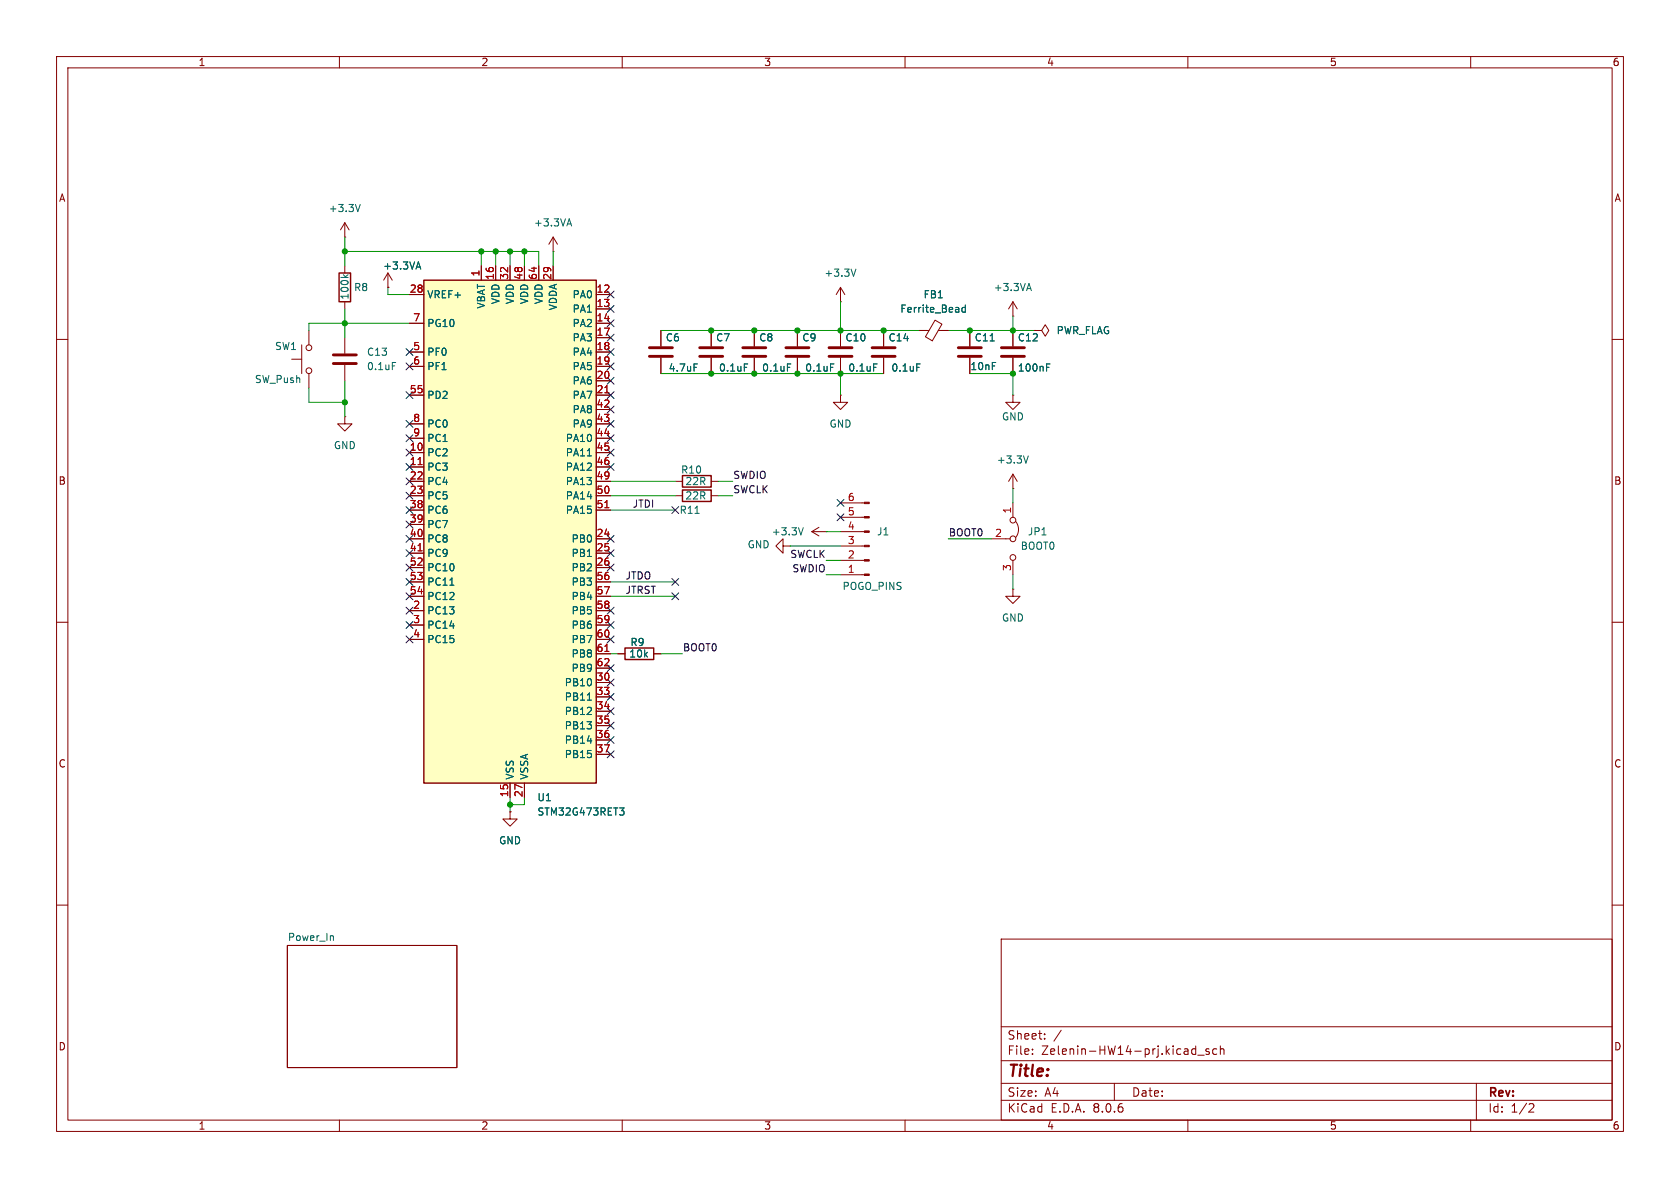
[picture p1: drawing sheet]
<svg xmlns="http://www.w3.org/2000/svg" width="297mm" height="210mm" viewBox="0 0 297 210" stroke-linecap="round" stroke-linejoin="round" font-family="sans-serif">
<g fill="none" stroke="#840000" stroke-width=".18">
<path d="M10 10h277v190h-277zM12 12h273v186h-273zM60 10v2M110 10v2M160 10v2M210 10v2M260 10v2M10 60h2M125.7 58.4v2.8M285 60h2M125.7 63.2v2.8M148.6 88.9h4.2"/>
<path d="M148.6 91.4h4.2M148.6 94h4.2M148.6 96.5h4.2M148.6 99.1h4.2M10 110h2M148.6 101.6h4.2M179.1 104.1v1.3h1.2l-1.2 1.3-1.3-1.3h1.3M179.1 104.1h.1M285 110h2M10 160h2M285 160h2M50.8 167.1h30v21.6h-30z"/>
<path d="M177 166h108v32h-108zM60 198v2M110 198v2M160 198v2M177 194.5h108M177 191.5h108M177 187.5h108M177 181.5h108M182.5 186.3v.1M182.5 185.5v.1M184.7 183.6v.1M184.7 182.8v.1"/>
<path d="M187.6 182.1l-1.3 2M197 191.5v3M210 198v2M210.8 186.3h.6M210.8 185.5h.6M211.4 184.9v1.5M211.7 186.5h1.2M213.7 185.5l-.3-.1-.2 .2v.2l.5 .2v.3h-.5M215.1 185.5l-.4-.1-.3 .3v.4l.1 .2h.6M215.7 185.5l.3-.1 .3 .1 .1 .9M215.7 184.9v1.5M260 198v2"/>
<path d="M261 191.5v6.5M270.5 195.1l.5 .1 .2 .3-1 1.1h1"/>
</g>
<path d="M131.6 64.3h.6M58.8 165.4l.1 .2v.7" fill="none" stroke="#006464" stroke-width=".18"/>
<g fill="#840000" stroke="#840000" stroke-width=".18">
<path d="M152.8 88.8h.9v.2h-.9z"/>
<path d="M152.8 91.3h.9v.3h-.9z"/>
<path d="M152.8 93.9h.9v.2h-.9z"/>
<path d="M152.8 96.4h.9v.2h-.9z"/>
<path d="M152.8 98.9h.9v.3h-.9z"/>
<path d="M152.8 101.5h.9v.2h-.9z"/>
</g>
<path d="M123.7 63h4.1M123.7 61.5h4.1" fill="none" stroke="#840000" stroke-width=".51"/>
<path d="M74.9 49.5h30.5v88.9h-30.5z" fill="#ffffc2"/>
<path d="M59.9 48.3h2.1v5h-2.1zM74.9 49.5h30.5v88.9h-30.5zM120.6 84.1h5.1v2h-5.1zM120.6 86.6h5.1v2h-5.1zM110.5 114.6h5.1v2h-5.1z" fill="none" stroke="#840000" stroke-width=".25"/>
<g fill="none" stroke="#840000" stroke-width=".18">
<path d="M61 39.4v2.5M61 39.4l-.8 1.2M61 39.4l.7 1.2M54.6 58.4v2.6M61 41.9h.1M61 47v1.3M61 53.3v1.3M61 59.7v2.8M68.6 50.8h.1M68.6 48.3l-.8 1.2M68.6 48.3v2.5M68.6 48.3l.7 1.2"/>
<path d="M72.4 52.1h2.5M72.4 57.2h2.5M85.1 47v2.5M87.6 47v2.5M90.2 47v2.5M92.7 47v2.5M95.2 47v2.5M97.8 44.5h.1M97.8 41.9v2.6M97.8 47v2.5M97.8 41.9l-.8 1.3M97.8 41.9l.8 1.3"/>
<path d="M105.4 52.1h2.5M105.4 54.6h2.5M105.4 57.2h2.5M105.4 59.7h2.5M116.8 58.4v2.8M125.7 58.4v2.8M133.3 58.4v2.8M141 58.4v2.8M148.6 53.3h.1M148.6 50.8l-.8 1.3M148.6 50.8v2.5M148.6 58.4v2.8"/>
<path d="M148.6 50.8l.8 1.3M156.2 58.4v2.8M162.6 58.4h1.6M165.3 56.6l1.2 .7-1.7 2.9-1.2-.7zM165.9 58.4h1.7M171.4 58.4v2.8M179.1 55.9h.1M179.1 53.3v2.6M179.1 58.4v2.8M179.1 53.3l-.8 1.3M179.1 53.3l.7 1.3M182.9 58.4h1.2l.7-1 .6 1-.6 1-.7-1"/>
<path d="M182.9 58.4h.1M51.6 63.5h1.7M53.3 61v5M54.6 66v2.6M61 73.7v1.2h1.2l-1.2 1.3-1.3-1.3h1.3M61 73.7h.1M61 64.5v2.8M72.4 62.2h2.5M72.4 64.8h2.5M72.4 69.9h2.5M72.4 74.9h2.5M72.4 77.5h2.5"/>
<path d="M105.4 62.2h2.5M105.4 64.8h2.5M105.4 67.3h2.5M105.4 69.9h2.5M105.4 72.4h2.5M105.4 74.9h2.5M105.4 77.5h2.5M116.8 63.2v2.8M125.7 63.2v2.8M133.3 63.2v2.8M141 63.2v2.8M148.6 69.9v1.2h1.3l-1.3 1.3-1.3-1.3h1.3"/>
<path d="M148.6 69.9h.1M148.6 63.2v2.8M156.2 63.2v2.8M171.4 63.2v2.8M179.1 69.9v1.2h1.2l-1.2 1.3-1.3-1.3h1.3M179.1 69.9h.1M179.1 63.2v2.8M72.4 80h2.5M72.4 82.6h2.5M72.4 85.1h2.5M72.4 87.6h2.5M72.4 95.3h2.5"/>
<path d="M72.4 97.8h2.5M72.4 90.2h2.5M72.4 92.7h2.5M105.4 80h2.5M105.4 82.6h2.5M105.4 85.1h2.5M105.4 87.6h2.5M105.4 95.3h2.5M105.4 97.8h2.5M105.4 90.2h2.5M119.4 85.1h1.2M119.4 87.6h1.2"/>
<path d="M125.7 85.1h1.3M125.7 87.6h1.3M138.4 96.5v-1.2l-1.2 1.2 1.2 1.3v-1.3h1.3M139.7 96.5h.1M143.5 94l1.3 .7M143.5 94h2.5M144.8 93.2l-1.3 .8M146 94h.1M175.3 95.3h3.3M179.1 86.4h.1M179.1 83.8v2.6M179.1 88.9v2.5"/>
<path d="M179.1 99.1v2.5M179.1 83.8l-.8 1.3M179.1 83.8l.7 1.3M179.6 92.2a2.26 2.26 0 0 1 0 2.8M72.4 108h2.5M72.4 100.3h2.5M72.4 110.5h2.5M72.4 113h2.5M72.4 102.9h2.5M72.4 105.4h2.5M105.4 108h2.5M105.4 100.3h2.5"/>
<path d="M105.4 110.5h2.5M105.4 113h2.5M105.4 102.9h2.5M105.4 105.4h2.5M105.4 115.6h2.5M105.4 118.1h2.5M109.2 115.6h1.3M115.6 115.6h1.2M90.2 138.4v2.6M92.7 138.4v2.6M105.4 120.7h2.5M105.4 123.2h2.5"/>
<path d="M105.4 125.7h2.5M105.4 128.3h2.5M105.4 130.8h2.5M105.4 133.4h2.5M90.2 143.5v1.3h1.2l-1.2 1.3-1.3-1.3h1.3M90.2 143.5h.1"/>
<circle cx="54.6" cy="65.5" r=".51"/>
<circle cx="54.6" cy="61.5" r=".51"/>
<circle cx="179.1" cy="91.9" r=".51"/>
<circle cx="179.1" cy="95.3" r=".51"/>
<circle cx="179.1" cy="98.6" r=".51"/>
</g>
<path d="M106.9 69.4h.7M73.9 82.1h.7M73.9 97.4h.7M106.9 89.8h.7M106.9 115.2h.7" fill="none" stroke="#a90000" stroke-width=".18"/>
<g fill="none" stroke="#006464" stroke-width=".18">
<path d="M63.7 36.1l-.4 1.3M100.3 39.6h.6M100.6 38.7l.5 1.2M60.7 48.6l.5 .4M61.5 48.6l-.4 .3M73.7 47.2h.6M74 46.3l.4 1.3M151.3 47.6l-.4 1.2M170.7 53.9v1.3M170.7 54.4l-.4-.1-.2 .3 .1 .5h.5M181.6 51h.6M181.9 50.1l.4 1.3"/>
<path d="M69.4 64.1h.6M122.7 64.3h.6M131.6 64.3h.6M139.2 64.3h.6M146.8 64.3h.6M154.4 64.3h.7M162.1 64.3h.6M175 60.3h.8M185 64.9h.4M185 64.3h.6M103.8 80.6h.8M122.9 90.7h.7"/>
<path d="M142 93.3l-.4 1.3M181.8 80.6l-.4 1.3M79.5 103.4h.8M103.8 123.8h.8M109.5 142.8h.8l-.4 .5 .4 .1v.4l-.2 .3h-.4"/>
</g>
<g fill="none" stroke="#840000" stroke-width=".51">
<path d="M58.9 64.3h4.1M58.9 62.7h4.1M114.8 63h4.1M114.8 61.5h4.1M131.3 63h4.1M131.3 61.5h4.1M138.9 63h4.1M138.9 61.5h4.1M146.6 63h4M146.6 61.5h4M154.2 63h4M154.2 61.5h4"/>
<path d="M169.4 63h4.1M169.4 61.5h4.1M177 63h4.1M177 61.5h4.1"/>
</g>
<g fill="none" stroke="#009600" stroke-width=".18">
<path d="M61 44.5h34.2v2.5M61 41.9v5.1M61 54.6v5.1M68.6 50.8v1.3h3.8M72.4 57.2h-17.8v1.2M85.1 44.5v2.5M87.6 44.5v2.5M90.2 44.5v2.5M92.7 44.5v2.5M97.8 44.5v2.5M116.8 58.4h45.8M148.6 53.3v5.1"/>
<path d="M167.6 58.4h15.3M179.1 55.9v2.5M54.6 68.6v2.5h6.4M61 67.3v6.4M116.8 66h39.4M148.6 66v3.9M171.4 66h7.7v3.9M107.9 85.1h11.5M107.9 87.6h11.5M107.9 90.2h11.5M127 85.1h2.5M127 87.6h2.5"/>
<path d="M139.7 96.5h8.9M146 94h2.6M146 99.1h2.6M167.6 95.3h7.7M179.1 86.4v2.5M107.9 115.6h1.3M107.9 102.9h11.5M107.9 105.4h11.5M116.8 115.6h3.8M146 101.6h2.6M179.1 101.6v2.5M90.2 141v2.5"/>
<path d="M92.7 141v1.2h-2.5"/>
</g>
<g fill="none" stroke="#000084" stroke-width=".18">
<path d="M107.3 59.1l1.3 1.2M107.3 54l1.3 1.2M107.3 56.5l1.3 1.3M107.3 51.5l1.3 1.2M108.6 59.1l-1.3 1.2M108.6 54l-1.3 1.2M108.6 51.5l-1.3 1.2M108.6 56.5l-1.3 1.3M71.8 61.6l1.2 1.2M71.8 69.2l1.2 1.3M71.8 64.2l1.2 1.2M71.8 79.4l1.2 1.2"/>
<path d="M71.8 74.3l1.2 1.2M71.8 76.9l1.2 1.2M73 61.6l-1.2 1.2M73 69.2l-1.2 1.3M73 64.2l-1.2 1.2M73 79.4l-1.2 1.2M73 74.3l-1.2 1.2M73 76.9l-1.2 1.2M107.3 79.4l1.3 1.2M107.3 71.8l1.3 1.2M107.3 69.2l1.3 1.3M107.3 74.3l1.3 1.2"/>
<path d="M107.3 76.9l1.3 1.2M107.3 64.2l1.3 1.2M107.3 61.6l1.3 1.2M107.3 66.7l1.3 1.2M108.6 79.4l-1.3 1.2M108.6 71.8l-1.3 1.2M108.6 69.2l-1.3 1.3M108.6 74.3l-1.3 1.2M108.6 76.9l-1.3 1.2M108.6 64.2l-1.3 1.2M108.6 61.6l-1.3 1.2M108.6 66.7l-1.3 1.2"/>
<path d="M71.8 94.6l1.2 1.3M71.8 89.6l1.2 1.2M71.8 87l1.2 1.2M71.8 92.1l1.2 1.2M71.8 84.5l1.2 1.2M71.8 81.9l1.2 1.3M71.8 99.7l1.2 1.2M71.8 97.2l1.2 1.2M73 99.7l-1.2 1.2M73 97.2l-1.2 1.2M73 94.6l-1.2 1.3M73 89.6l-1.2 1.2"/>
<path d="M73 87l-1.2 1.2M73 92.1l-1.2 1.2M73 84.5l-1.2 1.2M73 81.9l-1.2 1.3M107.3 94.6l1.3 1.3M107.3 81.9l1.3 1.3M107.3 99.7l1.3 1.2M107.3 97.2l1.3 1.2M108.6 94.6l-1.3 1.3M108.6 81.9l-1.3 1.3M108.6 99.7l-1.3 1.2M108.6 97.2l-1.3 1.2"/>
<path d="M118.8 89.6l1.2 1.2M120 89.6l-1.2 1.2M148 88.3l1.2 1.2M148 90.8l1.2 1.2M149.2 88.3l-1.2 1.2M149.2 90.8l-1.2 1.2M71.8 112.4l1.2 1.2M71.8 109.9l1.2 1.2M71.8 107.3l1.2 1.3M71.8 104.8l1.2 1.2M71.8 102.3l1.2 1.2M73 107.3l-1.2 1.3"/>
<path d="M73 104.8l-1.2 1.2M73 109.9l-1.2 1.2M73 112.4l-1.2 1.2M73 102.3l-1.2 1.2M107.3 109.9l1.3 1.2M107.3 117.5l1.3 1.2M107.3 107.3l1.3 1.3M107.3 112.4l1.3 1.2M108.6 109.9l-1.3 1.2M108.6 117.5l-1.3 1.2M108.6 107.3l-1.3 1.3M108.6 112.4l-1.3 1.2"/>
<path d="M118.8 104.8l1.2 1.2M118.8 102.3l1.2 1.2M120 104.8l-1.2 1.2M120 102.3l-1.2 1.2M107.3 125.1l1.3 1.2M107.3 130.2l1.3 1.2M107.3 132.7l1.3 1.3M107.3 127.7l1.3 1.2M107.3 120l1.3 1.3M107.3 122.6l1.3 1.2M108.6 125.1l-1.3 1.2M108.6 130.2l-1.3 1.2"/>
<path d="M108.6 132.7l-1.3 1.3M108.6 127.7l-1.3 1.2M108.6 120l-1.3 1.3M108.6 122.6l-1.3 1.2"/>
</g>
<g fill="#009600" stroke="#009600" stroke-width=".18">
<circle cx="125.7" cy="66" r=".46"/>
<circle cx="133.3" cy="58.4" r=".46"/>
<circle cx="125.7" cy="58.4" r=".46"/>
<circle cx="133.3" cy="66" r=".46"/>
<circle cx="61" cy="71.1" r=".46"/>
<circle cx="61" cy="57.2" r=".46"/>
<circle cx="90.2" cy="142.2" r=".46"/>
<circle cx="179.1" cy="58.4" r=".46"/>
<circle cx="171.4" cy="58.4" r=".46"/>
<circle cx="148.6" cy="66" r=".46"/>
<circle cx="141" cy="66" r=".46"/>
<circle cx="141" cy="58.4" r=".46"/>
<circle cx="179.1" cy="66" r=".46"/>
<circle cx="148.6" cy="58.4" r=".46"/>
<circle cx="156.2" cy="58.4" r=".46"/>
<circle cx="61" cy="44.5" r=".46"/>
<circle cx="87.6" cy="44.5" r=".46"/>
<circle cx="85.1" cy="44.5" r=".46"/>
<circle cx="90.2" cy="44.5" r=".46"/>
<circle cx="92.7" cy="44.5" r=".46"/>
</g>
<text font-size="2.8" fill="#840000" x="178" y="190.9">Title:</text>
<g font-size="2.1" fill="#840000">
<text x="178" y="184">Sheet:</text>
<text x="178" y="186.7">File:</text>
<text x="184.1" y="186.7">Zelenin-HW14-prj.kicad_sch</text>
<text x="178" y="196.9">KiCad</text>
<text x="178" y="194.1">Size:</text>
<text x="184.7" y="194.1">A4</text>
<text x="185.7" y="196.9">E.D.A.</text>
<text x="193.3" y="196.9">8.0.6</text>
<text x="200" y="194.1">Date:</text>
<text x="263" y="194.3">Rev:</text>
<text x="263" y="196.9">Id:</text>
<text x="267.1" y="196.9">1/2</text>
</g>
<g font-size="1.8" fill="#840000">
<text x="35" y="11.9">1</text>
<text x="85" y="11.9">2</text>
<text x="135" y="11.9">3</text>
<text x="185" y="11.9">4</text>
<text x="235" y="11.9">5</text>
<text x="285" y="11.9">6</text>
<text x="10.3" y="35.9">A</text>
<text x="285.3" y="35.9">A</text>
<text x="10.3" y="85.9">B</text>
<text x="285.3" y="85.9">B</text>
<text x="10.3" y="135.9">C</text>
<text x="285.3" y="135.9">C</text>
<text x="10.3" y="185.9">D</text>
<text x="285.3" y="185.9">D</text>
<text x="35" y="199.9">1</text>
<text x="85" y="199.9">2</text>
<text x="135" y="199.9">3</text>
<text x="185" y="199.9">4</text>
<text x="235" y="199.9">5</text>
<text x="285" y="199.9">6</text>
</g>
<g font-size="1.8" fill="#006464">
<text x="58" y="37.7">+3.3V</text>
<text x="94.3" y="40.2">+3.3VA</text>
<text x="67.6" y="47.9">+3.3VA</text>
<text x="61.8" y="53.1" transform="rotate(-90 61.8 53.1)">100k</text>
<text x="62.5" y="51.7">R8</text>
<text x="75.4" y="52.9">VREF+</text>
<text x="88.5" y="53.9" transform="rotate(-90 88.5 53.9)">VDD</text>
<text x="91" y="53.9" transform="rotate(-90 91 53.9)">VDD</text>
<text x="93.6" y="53.9" transform="rotate(-90 93.6 53.9)">VDD</text>
<text x="96.1" y="53.9" transform="rotate(-90 96.1 53.9)">VDD</text>
<text x="101.1" y="52.9">PA0</text>
<text x="145.6" y="49.1">+3.3V</text>
<text x="163.2" y="52.9">FB1</text>
<text x="175.6" y="51.7">+3.3VA</text>
<text x="75.4" y="58">PG10</text>
<text x="86" y="54.7" transform="rotate(-90 86 54.7)">VBAT</text>
<text x="98.7" y="55" transform="rotate(-90 98.7 55)">VDDA</text>
<text x="101.1" y="55.5">PA1</text>
<text x="101.1" y="58">PA2</text>
<text x="159.1" y="55.5">Ferrite_Bead</text>
<text x="186.7" y="59.3">PWR_FLAG</text>
<text x="48.5" y="62.1">SW1</text>
<text x="64.8" y="63.1">C13</text>
<text x="64.8" y="65.6">0.1uF</text>
<text x="75.4" y="63.1">PF0</text>
<text x="75.4" y="65.6">PF1</text>
<text x="101.1" y="60.6">PA3</text>
<text x="101.1" y="63.1">PA4</text>
<text x="101.1" y="65.6">PA5</text>
<text x="117.6" y="60.6">C6</text>
<text x="118.1" y="65.9">4.7uF</text>
<text x="126.5" y="60.6">C7</text>
<text x="127" y="65.9">0.1uF</text>
<text x="134.1" y="60.6">C8</text>
<text x="134.6" y="65.9">0.1uF</text>
<text x="141.7" y="60.6">C9</text>
<text x="142.2" y="65.9">0.1uF</text>
<text x="149.4" y="60.6">C10</text>
<text x="149.9" y="65.9">0.1uF</text>
<text x="157" y="60.6">C14</text>
<text x="157.5" y="65.9">0.1uF</text>
<text x="171.5" y="65.6">10nF</text>
<text x="172.2" y="60.6">C11</text>
<text x="179.8" y="65.9">100nF</text>
<text x="179.8" y="60.6">C12</text>
<text x="45" y="67.9">SW_Push</text>
<text x="75.4" y="70.7">PD2</text>
<text x="101.1" y="68.2">PA6</text>
<text x="101.1" y="70.7">PA7</text>
<text x="75.4" y="75.8">PC0</text>
<text x="101.1" y="73.3">PA8</text>
<text x="101.1" y="75.8">PA9</text>
<text x="146.6" y="75.8">GND</text>
<text x="177" y="74.5">GND</text>
<text x="58.9" y="79.6">GND</text>
<text x="75.4" y="80.9">PC2</text>
<text x="75.4" y="83.4">PC3</text>
<text x="75.4" y="78.3">PC1</text>
<text x="99.9" y="78.3">PA10</text>
<text x="99.9" y="80.9">PA11</text>
<text x="99.9" y="83.4">PA12</text>
<text x="120.3" y="83.9">R10</text>
<text x="176.1" y="82.1">+3.3V</text>
<text x="75.4" y="86">PC4</text>
<text x="75.4" y="88.5">PC5</text>
<text x="99.9" y="86">PA13</text>
<text x="99.9" y="88.5">PA14</text>
<text x="121.1" y="86">22R</text>
<text x="121.1" y="88.5">22R</text>
<text x="75.4" y="91">PC6</text>
<text x="75.4" y="93.6">PC7</text>
<text x="99.9" y="91">PA15</text>
<text x="120.1" y="91">R11</text>
<text x="136.3" y="94.8">+3.3V</text>
<text x="154.9" y="94.8">J1</text>
<text x="181.6" y="94.8">JP1</text>
<text x="75.4" y="96.1">PC8</text>
<text x="75.4" y="98.7">PC9</text>
<text x="75.4" y="101.2">PC10</text>
<text x="100.9" y="96.1">PB0</text>
<text x="100.9" y="98.7">PB1</text>
<text x="100.9" y="101.2">PB2</text>
<text x="132.1" y="97.1">GND</text>
<text x="180.3" y="97.4">BOOT0</text>
<text x="75.4" y="103.7">PC11</text>
<text x="75.4" y="106.3">PC12</text>
<text x="100.9" y="103.7">PB3</text>
<text x="100.9" y="106.3">PB4</text>
<text x="148.9" y="104.5">POGO_PINS</text>
<text x="75.4" y="108.8">PC13</text>
<text x="75.4" y="111.4">PC14</text>
<text x="75.4" y="113.9">PC15</text>
<text x="100.9" y="108.8">PB5</text>
<text x="100.9" y="111.4">PB6</text>
<text x="100.9" y="113.9">PB7</text>
<text x="177" y="110.1">GND</text>
<text x="100.9" y="116.4">PB8</text>
<text x="100.9" y="119">PB9</text>
<text x="111.1" y="116.4">10k</text>
<text x="111.4" y="114.4">R9</text>
<text x="99.7" y="121.5">PB10</text>
<text x="99.7" y="124.1">PB11</text>
<text x="99.7" y="126.6">PB12</text>
<text x="99.7" y="129.1">PB13</text>
<text x="99.7" y="131.7">PB14</text>
<text x="91" y="137.9" transform="rotate(-90 91 137.9)">VSS</text>
<text x="93.6" y="137.9" transform="rotate(-90 93.6 137.9)">VSSA</text>
<text x="99.7" y="134.2">PB15</text>
<text x="94.9" y="141.8">U1</text>
<text x="88.1" y="149.5">GND</text>
<text x="94.9" y="144.4">STM32G473RET3</text>
<text x="50.8" y="166.4">Power_In</text>
</g>
<g font-size="1.8" fill="#a90000">
<text x="72.3" y="51.8">28</text>
<text x="84.8" y="49" transform="rotate(-90 84.8 49)">1</text>
<text x="87.4" y="49.6" transform="rotate(-90 87.4 49.6)">16</text>
<text x="89.9" y="49.6" transform="rotate(-90 89.9 49.6)">32</text>
<text x="92.5" y="49.6" transform="rotate(-90 92.5 49.6)">48</text>
<text x="95" y="49.6" transform="rotate(-90 95 49.6)">64</text>
<text x="97.5" y="49.6" transform="rotate(-90 97.5 49.6)">29</text>
<text x="105.4" y="51.8">12</text>
<text x="73" y="56.9">7</text>
<text x="105.4" y="54.4">13</text>
<text x="105.4" y="56.9">14</text>
<text x="105.4" y="59.4">17</text>
<text x="73" y="62">5</text>
<text x="73" y="64.5">6</text>
<text x="105.4" y="62">18</text>
<text x="105.4" y="64.5">19</text>
<text x="72.3" y="69.6">55</text>
<text x="105.4" y="67.1">20</text>
<text x="105.4" y="69.6">21</text>
<text x="73" y="74.7">8</text>
<text x="73" y="77.2">9</text>
<text x="105.4" y="72.1">42</text>
<text x="105.4" y="74.7">43</text>
<text x="105.4" y="77.2">44</text>
<text x="72.3" y="79.8">10</text>
<text x="72.3" y="82.3">11</text>
<text x="105.4" y="79.8">45</text>
<text x="105.4" y="82.3">46</text>
<text x="72.3" y="84.8">22</text>
<text x="72.3" y="87.4">23</text>
<text x="72.3" y="89.9">38</text>
<text x="105.4" y="84.8">49</text>
<text x="105.4" y="87.4">50</text>
<text x="105.4" y="89.9">51</text>
<text x="149.8" y="88.6">6</text>
<text x="72.3" y="92.5">39</text>
<text x="72.3" y="95">40</text>
<text x="105.4" y="95">24</text>
<text x="149.8" y="93.7">4</text>
<text x="149.8" y="91.2">5</text>
<text x="175.8" y="95">2</text>
<text x="178.8" y="90.9" transform="rotate(-90 178.8 90.9)">1</text>
<text x="72.3" y="97.5">41</text>
<text x="72.3" y="100.1">52</text>
<text x="105.4" y="97.5">25</text>
<text x="105.4" y="100.1">26</text>
<text x="149.8" y="101.3">1</text>
<text x="149.8" y="98.8">2</text>
<text x="149.8" y="96.3">3</text>
<text x="178.8" y="101" transform="rotate(-90 178.8 101)">3</text>
<text x="72.3" y="102.6">53</text>
<text x="72.3" y="105.2">54</text>
<text x="73" y="107.7">2</text>
<text x="105.4" y="102.6">56</text>
<text x="105.4" y="105.2">57</text>
<text x="105.4" y="107.7">58</text>
<text x="73" y="110.2">3</text>
<text x="73" y="112.8">4</text>
<text x="105.4" y="110.2">59</text>
<text x="105.4" y="112.8">60</text>
<text x="105.4" y="115.3">61</text>
<text x="105.4" y="117.9">62</text>
<text x="105.4" y="120.4">30</text>
<text x="105.4" y="122.9">33</text>
<text x="105.4" y="125.5">34</text>
<text x="105.4" y="128">35</text>
<text x="105.4" y="130.6">36</text>
<text x="105.4" y="133.1">37</text>
<text x="89.9" y="141" transform="rotate(-90 89.9 141)">15</text>
<text x="92.5" y="141" transform="rotate(-90 92.5 141)">27</text>
</g>
<g font-size="1.8" fill="#0f0f0f">
<text x="111.8" y="89.8">JTDI</text>
<text x="129.5" y="87.3">SWCLK</text>
<text x="129.5" y="84.7">SWDIO</text>
<text x="167.6" y="94.9">BOOT0</text>
<text x="139.6" y="98.7">SWCLK</text>
<text x="140" y="101.3">SWDIO</text>
<text x="110.5" y="105.1">JTRST</text>
<text x="110.5" y="102.5">JTDO</text>
<text x="120.6" y="115.2">BOOT0</text>
</g>
</svg>
